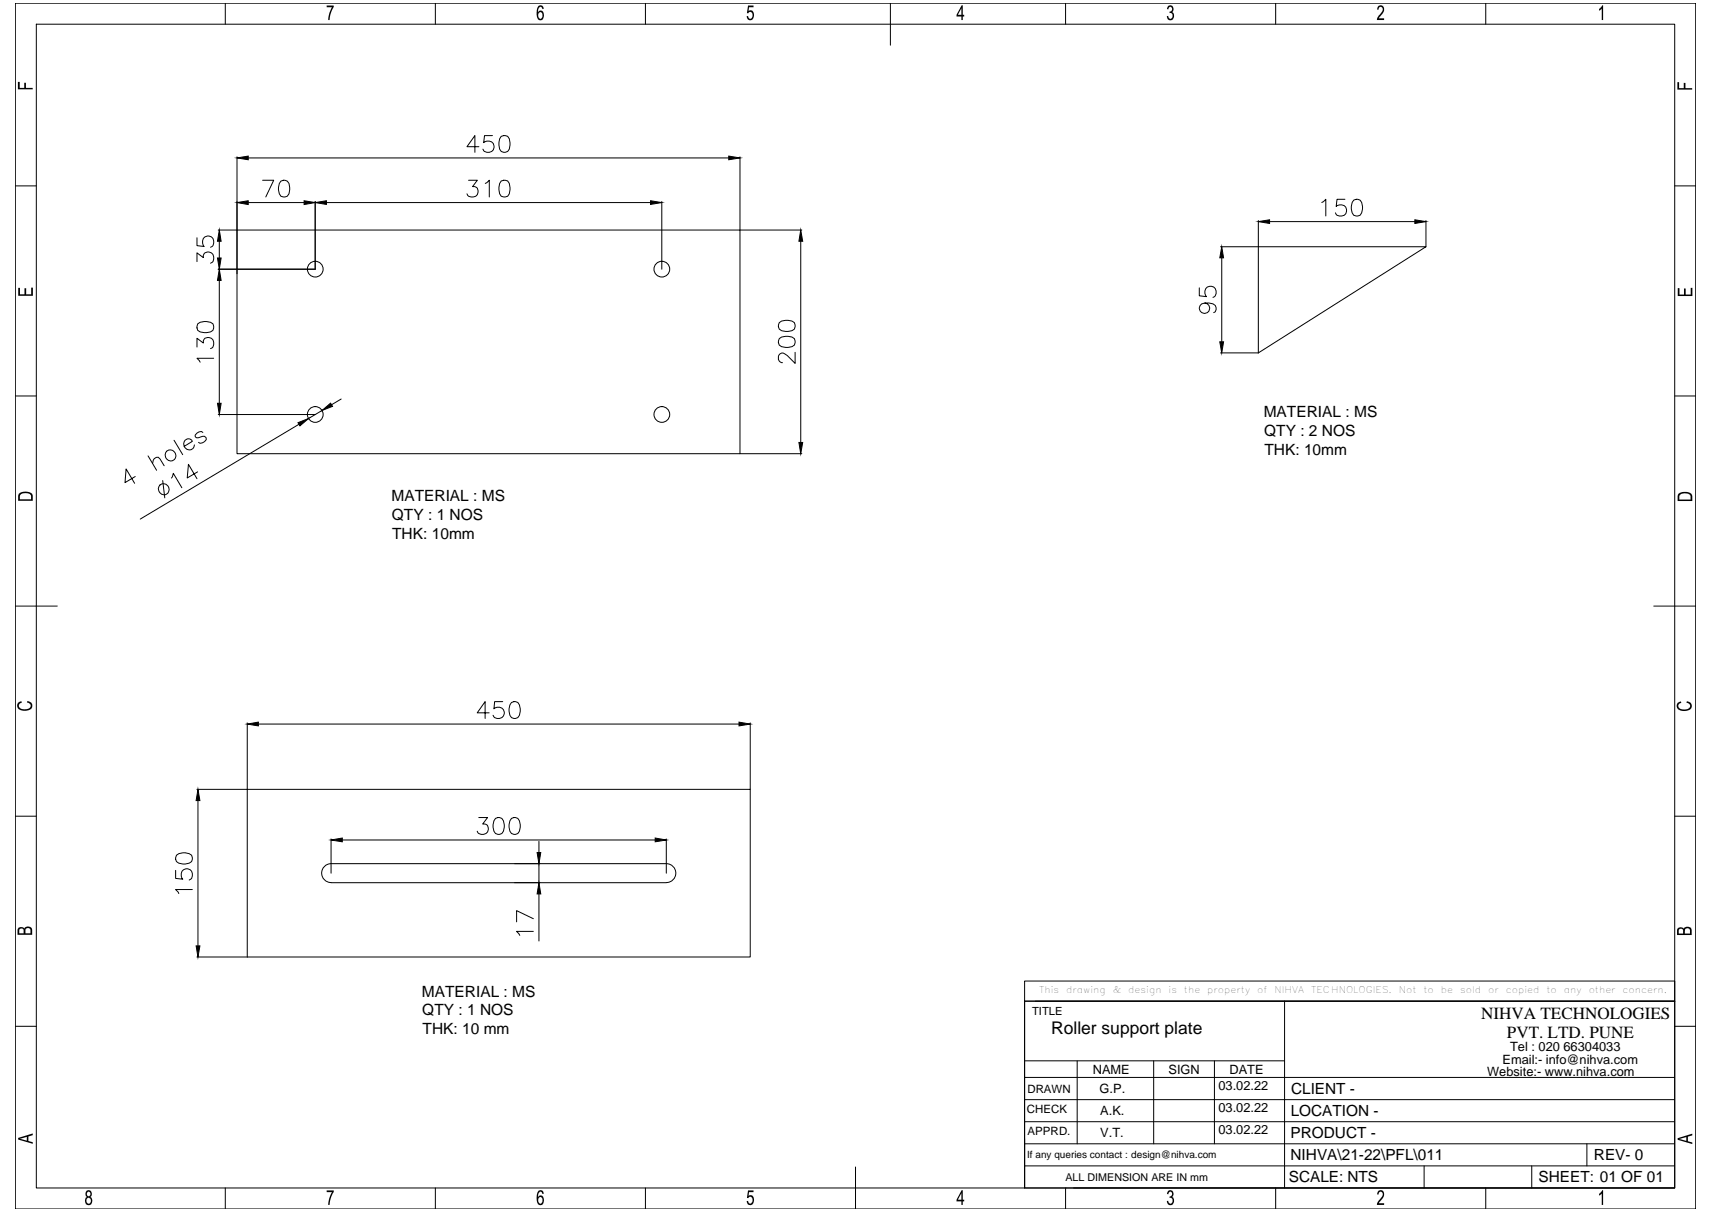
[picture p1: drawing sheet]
<svg xmlns="http://www.w3.org/2000/svg" width="594mm" height="420mm" viewBox="0 0 594 420" stroke-linecap="round" stroke-linejoin="round" font-family="sans-serif">
<!-- layer: 0 -->
<g fill="none" stroke="#000" stroke-width=".35">
<path d="M5.3 1.1h583.1v418.4h-583.1zM12.6 8.4h568.5v403.8h-568.5zM78.2 1.1v7.3M151.1 1.1v7.3M224 1.1v7.3M309 1.1v14.6M369.8 1.1v7.3M442.7 1.1v7.3M515.6 1.1v7.3M82.2 54.4v40.6M86.1 54.8h166.8M166.2 50.9h-4.2l2.8-3.9v5.8"/>
<path d="M170.9 47h-2.8l-.3 2.5a2.05 2.05 0 0 1 3.1-.1 2.05 2.05 0 0 1-.3 3.1 2.05 2.05 0 0 1-3-.8M173.9 47.3a1.95 1.95 0 0 1 2.8 .8 4.9 4.9 0 0 1-.5 4.4 1.89 1.89 0 0 1-2.8-.8 5 5 0 0 1 .5-4.4zM256.8 54.4v25.4h21.4M5.3 64.5h7.3M75.7 79.8h6.5M82.2 79.8h174.6v77.6M82.2 79.8v77.6h174.6M86.1 70.3h19.4M91.1 62.5h3.9l-2.8 5.8M97.5 62.8a1.89 1.89 0 0 1 2.8 .8 4.9 4.9 0 0 1-.6 4.5 1.91 1.91 0 0 1-2.8-.9 4.6 4.6 0 0 1 .6-4.4zM109.4 69.9v23.5h-33.7M113.3 70.3h112.4"/>
<path d="M162.6 62.5h3l-1.6 2.2a1.86 1.86 0 0 1 1.9 2.2 1.86 1.86 0 0 1-2.5 1.4l-.8-.2-.6-.9M168.4 63.6l1.4-1.1v5.8M173.9 62.8a1.95 1.95 0 0 1 2.8 .8 5.1 5.1 0 0 1-.5 4.5 1.95 1.95 0 0 1-2.8-.9 5.1 5.1 0 0 1 .5-4.4zM229.6 69.9v23.5M436.7 76.5v45.9M440.5 76.9h50.5M458.7 70.2l1.4-1.1v5.8M466.7 69.1h-2.7l-.3 2.5a2.05 2.05 0 0 1 3.1 0 2.05 2.05 0 0 1-.4 3 2.05 2.05 0 0 1-3-.8M469.8 69.4a1.84 1.84 0 0 1 2.7 .8 4.7 4.7 0 0 1-.5 4.5 1.91 1.91 0 0 1-2.8-.9 4.6 4.6 0 0 1 .6-4.4zM494.8 76.5v9.1M581.1 64.5h7.3M68.4 90.8v-3.1l2.2 1.7a1.87 1.87 0 0 1 2.1-2 1.87 1.87 0 0 1 1.5 2.5l-.3 .9-.8 .5"/>
<path d="M68.4 82.5v2.7l2.5 .3a2.09 2.09 0 0 1-.2-3 2.09 2.09 0 0 1 3 0 2.09 2.09 0 0 1-.1 3l-.5 .3M76.1 83.7v5.8M76.1 97.3v42.6M277.9 83.7v69.8M416.2 99.9v2.7l2.5 .3a2.05 2.05 0 0 1-.1-3.1 2.05 2.05 0 0 1 3.1 .4 2.05 2.05 0 0 1-.8 3M423.5 85.6h71.3l-58.1 36.8M424 89.5v29.1M68.6 112.4a4.7 4.7 0 0 1 5.3 0 1.95 1.95 0 0 1-.8 2.8 5.1 5.1 0 0 1-4.5-.6l-.2-.8zM270.4 117.5a4.6 4.6 0 0 1 5.3 0 1.95 1.95 0 0 1-.9 2.8 4.9 4.9 0 0 1-4.4-.6l-.3-.8zM270.4 111.9a4.6 4.6 0 0 1 5.3 0 1.95 1.95 0 0 1-.9 2.8 4.9 4.9 0 0 1-4.4-.5l-.3-.9zM418.1 105.1a1.8 1.8 0 0 1 1.6 2.5 1.8 1.8 0 0 1-2.8 .7 1.8 1.8 0 0 1 .1-2.9 5.1 5.1 0 0 1 4.7 .6 1.68 1.68 0 0 1-.5 2.5M5.3 137.4h7.3"/>
<path d="M68.4 120.4v-3l2.2 1.6a1.86 1.86 0 0 1 2.1-1.9 1.86 1.86 0 0 1 1.5 2.5l-.3 .8-.8 .6M74.2 124.3h-5.8l1.1 1.4M118.4 138.4l-3.4 2M275.9 122.2v3.9l-2.7-2.8a1.77 1.77 0 0 0-2.5-.5l-.6 .8v1.1a1.5 1.5 0 0 0 1.4 1.1M423.5 122.4h13.2M581.1 137.4h7.3M51.4 158.2l2.9 5M60.4 152.8l3 4.9M67.5 154.4a1.85 1.85 0 0 1-2.1 1.6 1.85 1.85 0 0 1-1.6-2.1 1.85 1.85 0 0 1 2.1-1.6l.8 .8-2.8 1.8M70.4 150a1.74 1.74 0 0 0-2.6 1.6l.5 .3h.6l2-.5 .6 .5a1.76 1.76 0 0 1-2.6 1.6M75.7 143.8h33.7M103.7 147.2l-55 32.9"/>
<path d="M111.7 142.4l-4.7 2.8M256.8 157.4h21.4M46.9 165.3l-3.5 2.1 .4-4.7 2.9 5M52.9 160.8l.6-1.7 1.4-.5 .6 .6 1.5 2.4M56.5 166.7l.7 6M59.5 165.9l.6-1.7 3 5M68.6 163.7l-3.6 2.1 .4-4.7 3 5M5.3 210.3h14.6M573.9 210.3h14.5M85.8 250.8v81.2M89.6 251.2h166.8M169.7 247.3h-4.1l2.7-3.9v5.9"/>
<path d="M174.4 243.4h-2.8l-.2 2.5a2.06 2.06 0 0 1 3.1 0 2.06 2.06 0 0 1-.4 3.1 2.06 2.06 0 0 1-3-.8M177.5 243.7a1.82 1.82 0 0 1 2.7 .9 4.6 4.6 0 0 1-.5 4.4 1.86 1.86 0 0 1-2.8-.8 4.7 4.7 0 0 1 .6-4.5zM260.3 250.8v23.1M68.3 273.9h192v58.1h-174.5M68.7 277.8v50.4M5.3 283.2h7.3M61.2 296.7a4.4 4.4 0 0 1 5.3 0 1.9 1.9 0 0 1-.9 2.8 4.6 4.6 0 0 1-4.4-.6l-.3-.8zM114.9 291.1v11.9M118.8 291.4h108.6M166.1 283.6h3.1l-1.7 2.3a1.81 1.81 0 0 1 2 1.6 1.81 1.81 0 0 1-1.7 2 1.73 1.73 0 0 1-2.2-1.1M171.9 283.9a1.82 1.82 0 0 1 2.8 .9 4.6 4.6 0 0 1-.6 4.4 1.86 1.86 0 0 1-2.7-.8 4.7 4.7 0 0 1 .5-4.5zM177.5 283.9a1.82 1.82 0 0 1 2.7 .9 4.6 4.6 0 0 1-.5 4.4 1.86 1.86 0 0 1-2.8-.8 4.7 4.7 0 0 1 .6-4.5z"/>
<path d="M187 291.9v3.9M187 299.6v6.7M231.2 291.1v11.9M581.1 283.2h7.3M60.9 302v2.8l2.5 .2a2.06 2.06 0 0 1 0-3.1 2.06 2.06 0 0 1 3.1 .4 2.06 2.06 0 0 1-.9 3M66.7 308.6h-5.8l1.1 1.4M112.6 300.6l1-.7 1.3-.3h116.3a3.3 3.3 0 0 1 3.3 3.4 3.3 3.3 0 0 1-3.3 3.3l-116.3-.1a3.3 3.3 0 0 1-3-2 3.3 3.3 0 0 1 .7-3.6zM185.1 318.7l-5.8-2.8v3.9M187 310.1v16.4M68.3 332h17.5M185.1 323.1h-5.8l1.1 1.4M5.3 356.1h7.3"/>
<path d="M355.5 340.4h225.6v7h-225.6zM355.5 347.4h225.6v64.8h-225.6zM355.5 347.4v64.8M359.4 347.4h221.7M445.8 347.4v64.8M581.1 356.1h7.3M355.5 373.8h225.6M355.5 368.1h90.3M373.8 368.1v28.7M400.3 368.1v28.7M421.4 368.1v28.7M355.5 396.8h225.6"/>
<path d="M355.5 389.2h225.6M355.5 381.5h225.6M550.7 396.8v7.7M78.2 412.2v7.3M151.1 412.2v7.3M224 412.2v7.3M296.9 404.9v14.6M355.5 404.5h225.6M369.8 412.2v7.3M372.6 412.2h208.5M442.7 412.2v7.3M494.2 404.5v7.7"/>
<path d="M515.6 412.2v7.3M531.5 404.5v7.7"/>
<circle cx="109.4" cy="93.4" r="2.73"/>
<circle cx="229.7" cy="93.4" r="2.73"/>
<circle cx="59.2" cy="157.9" r="1.93"/>
<circle cx="109.4" cy="143.8" r="2.73"/>
<circle cx="229.7" cy="143.8" r="2.73"/>
<circle cx="56.8" cy="169.7" r="1.92"/>
</g>
<g fill="#000">
<path d="M113.4 1.9h2.4v.5l-1.2 2.7-.2 1.9h-.5l.1-1.4 1.2-3.1h-1.8zM259.6 1.9h1.9v.6h-1.6l-.2 1.4 .6-.3 .6 .1 .5 .4 .2 .9-.2 1.3-.9 .7-.8-.1-.6-1.1 .5-.2 .3 .8 .5 .1 .4-.2 .3-.7v-.8l-.5-.6h-.6l-.4 .4-.4-.1zM405.3 2.2l1-.4 .7 .5 .2 .7-.2 .9a.28 .28 0 0 0-.2 .3 .28 .28 0 0 0 .3 .3l.3 .6-.3 1.4-.7 .5-.9-.1-.4-.5-.2-.8 .5-.1 .2 .8 .7 .2 .6-.6v-.7l-.3-.6-.8-.1 .1-.5 .8-.4-.1-.9-.6-.4-.3 .3-.3 .7-.5-.2zM478.3 2.2l1-.4 .9 .7v1.5l-1.8 2.4h1.9v.6h-2.5l.3-1 1.3-1.7 .4-.9-.2-.8-.5-.3-.5 .3-.2 .8-.5-.1zM556 1.8h.3v5.2h-.5v-4l-.9 .7v-.6zM6.2 28.4h.6v2.1h1.6v-1.8h.6v1.8h2.3v.5h-5.1zM582.1 28.5h.6v2.1h1.6v-1.8h.6v1.8h2.3v.5h-5.1zM6.3 99.9h.6v2.2h1.6v-2.1h.6v2.1h1.7v-2.3h.6v2.8h-5.1zM582.2 100h.6v2.2h1.6v-2.1h.5v2.1h1.8v-2.3h.6v2.8h-5.1zM6.3 243.9l1.1-.6 .2 .5-.7 .3-.4 .7 .3 .7 .7 .5 1.8 .1 1.1-.6 .2-1-.5-.5-.8-.3 .2-.5 1.5 .8 .2 .5v.9l-.5 .7-1 .4-1.6 .1-1-.2-.7-.5-.4-.6v-.8zM582.1 244l1.2-.6 .1 .5-.8 .4-.2 .7 .4 .8 .6 .3h1.7l1.2-.6 .1-1.1-1.2-.6 .2-.5 1.4 .7 .3 1.3-.5 .7-.6 .4-1.2 .3-1.3-.1-.9-.3-.7-.7-.1-1zM113.4 413h2.4v.5l-1.1 2.4-.3 2.2h-.5l.1-1.4 1.2-3.1h-1.8z"/>
<path d="M259.6 413h1.9v.6h-1.6l-.2 1.4 .5-.3 .7 .1 .5 .5 .2 .8-.2 1.3-.3 .5-.7 .2-.7-.2-.6-1 .5-.2 .3 .8 .6 .1 .6-.9v-.8l-.4-.6-.6-.1-.4 .5-.5-.1zM405.3 413.3l.6-.4 .8 .2 .5 .8-.1 1a.39 .39 0 0 0-.3 .5 .39 .39 0 0 0 .4 .3l.2 1.2-.3 .8-.7 .4-.9-.1-.6-1.3 .5-.1 .2 .8 .6 .2 .6-.4 .1-.9-.4-.7h-.7l.1-.5 .8-.4-.1-.9-.6-.4-.4 .4-.2 .6-.5-.2zM478.3 413.3l1.1-.4 .8 .7v1.5l-1.8 2.4h1.9v.6h-2.5l.3-1 1.3-1.7 .4-.9-.1-.6-.5-.5-.6 .3-.2 .8-.5-.1zM556 412.9h.3v5.2h-.5v-4l-.9 .7v-.6z"/>
<path d="M186.8 2.2l.5-.3h.6l.7 .8 .1 .4h-.5l-.3-.6-.5-.1-.6 .9-.1 1 .4-.5 .7-.1 .6 .4 .3 .5-.1 1.7-.8 .7-.8-.1-.7-1v-2.3zM187.1 4.3l-.3 .5v1l.4 .6 .5 .1 .5-.7v-1l-.3-.5z"/>
<path d="M333.7 1.8h.4v3.3h.5v.6h-.5v1.3h-.5v-1.3h-1.7v-.6zM333.6 2.9l-1.2 2.2h1.2z"/>
<path d="M6.6 171.3l1.8-.7 2.2 .3 .8 1v1.9h-5.1v-1.8zM7.3 171.4l-.4 .5v1.3h3.9v-1.1l-.4-.6-1.5-.4z"/>
<path d="M582.4 171.4l.5-.4 1.3-.3 2.1 .3 .9 .9v1.9h-5v-1.8zM583.1 171.6l-.4 .5v1.2h3.9v-1.4l-.7-.6-1.6-.1z"/>
<path d="M6.2 322.2l.8-.5 1 .1a.34 .34 0 0 0 .4 .3 .34 .34 0 0 0 .3-.3l1.2-.3 1.1 .5 .2 2.3h-5.1zM6.9 322.3l-.2 1.5h1.5l-.1-1.4-.6-.3zM9.1 322.1l-.3 .5v1.2h1.8l-.1-1.5-.5-.3z"/>
<path d="M582.2 322.2l.7-.5 1 .2a.59 .59 0 0 0 1-.2l1.1-.1 .8 .4 .2 2.4h-5.1zM582.8 322.3l-.3 .4v1.2h1.6l-.1-1.4-.6-.3zM584.9 322.3l-.2 1.6h1.7l-.1-1.5-.6-.4z"/>
<path d="M6.3 394.8l5.1-1.6v.6l-1.6 .5v1.6l1.6 .4v.5l-5.1-1.4zM6.8 395.1l2.5 .6v-1.3z"/>
<path d="M582.2 394.9l5-1.6v.6l-1.5 .4v1.7l1.5 .4v.5l-5-1.5zM582.7 395.2l2.5 .6v-1.3z"/>
<path d="M29.9 413.4l1-.5 .6 .3 .3 .6v1l-.5 .5 .5 .4 .2 1-.2 .8-.5 .6h-.9l-.7-.6-.2-1.1 .3-.8a.34 .34 0 0 0 .4-.4 .34 .34 0 0 0-.4-.3l-.1-1zM30.5 413.5l-.3 .4v.7l.7 .5 .4-.4 .1-.7-.4-.5zM30.3 415.8l-.3 .4 .1 1 .4 .4h.5l.5-.6v-.8l-.5-.6z"/>
<path d="M186.7 413.4l1.1-.5 .8 .9 .1 .4h-.5l-.2-.5-.6-.3-.6 1-.1 1 .5-.6h.6l.9 .9-.1 1.7-.9 .7-.8-.1-.6-1-.1-1.9zM187 415.6l-.2 1.4 .4 .5 .4 .1 .6-.7v-1l-.6-.6z"/>
<path d="M333.7 412.9h.4v3.3h.5v.6h-.5v1.3h-.5v-1.3h-1.7v-.6zM333.6 413.9l-1.2 2.3h1.2z"/>
</g>
<g fill="#000" stroke="#000" stroke-width=".35">
<path d="M82.2 54.8l3.9-.6v1.2zM252.9 54.2l3.9 .6-3.9 .6zM82.2 70.3l3.9-.6v1.3zM105.5 69.7l3.9 .6-3.9 .7zM109.4 70.3l3.9-.6v1.2zM225.7 69.7l3.9 .6-3.9 .6zM436.7 76.9l3.8-.6v1.2zM491 76.3l3.8 .6-3.8 .6zM75.5 89.5h1.2l-.6 3.9zM76.1 79.8l.6 3.9h-1.2zM76.1 93.4l.6 3.9h-1.2zM277.9 79.8l.6 3.9h-1.3z"/>
<path d="M424 85.6l.6 3.9h-1.3zM423.3 118.6h1.3l-.6 3.8zM75.5 139.9h1.2l-.6 3.9zM111.7 142.4l3-2.5 .7 1.1zM103.4 146.7l3.6-1.5-2.9 2.6zM277.2 153.5h1.3l-.6 3.9zM85.8 251.2l3.8-.7v1.4zM256.4 250.5l3.9 .7-3.9 .7zM68.7 273.9l.7 3.9h-1.3zM114.9 291.4l3.9-.6v1.3zM186.4 295.8h1.2l-.6 3.8zM227.4 290.8l3.8 .6-3.8 .7z"/>
<path d="M187 306.3l.6 3.8h-1.2zM68.1 328.2h1.3l-.7 3.8z"/>
</g>
<text font-size="6.1" x="364.8" y="358.6">Roller support plate</text>
<g font-size="5.9">
<text x="514" y="353.6">NIHVA TECHNOLOGIES</text>
<text x="522.9" y="360.3">PVT. LTD. PUNE</text>
</g>
<g font-size="5.4">
<text x="438.5" y="144.7">MATERIAL : MS</text>
<text x="438.7" y="151.2">QTY : 2 NOS</text>
<text x="438.8" y="157.7">THK: 10mm</text>
<text x="135.8" y="173.9">MATERIAL : MS</text>
<text x="136" y="180.4">QTY : 1 NOS</text>
<text x="136.1" y="186.9">THK: 10mm</text>
<text x="146.4" y="345.8">MATERIAL : MS</text>
<text x="146.5" y="352.3">QTY : 1 NOS</text>
<text x="146.6" y="358.8">THK: 10 mm</text>
</g>
<g font-size="5.3">
<text x="448" y="379.5">CLIENT -</text>
<text x="447.9" y="387.2">LOCATION -</text>
<text x="447.8" y="394.9">PRODUCT -</text>
<text x="447.8" y="402.5">NIHVA\21-22\PFL\011</text>
<text x="553.1" y="402.5">REV- 0</text>
<text x="447.2" y="410.2">SCALE: NTS</text>
<text x="533.9" y="410.2">SHEET: 01 OF 01</text>
</g>
<g font-size="4.4">
<text x="524" y="364.8">Tel : 020 66304033</text>
<text x="521.4" y="369.2">Email:- info@nihva.com</text>
<text x="379.2" y="372.7">NAME</text>
<text x="405.5" y="372.7">SIGN</text>
<text x="426.6" y="372.7">DATE</text>
<text x="516.1" y="373.3">Website:- www.nihva.com</text>
<text x="381.6" y="379.3">G.P.</text>
<text x="422.8" y="378.2">03.02.22</text>
<text x="381.8" y="386.9">A.K.</text>
<text x="422.8" y="385.8">03.02.22</text>
<text x="381.8" y="394.6">V.T.</text>
<text x="422.8" y="393.5">03.02.22</text>
</g>
<g font-size="4">
<text x="356.5" y="379.3">DRAWN</text>
<text x="356.3" y="386.1">CHECK</text>
<text x="356.5" y="393.7">APPRD.</text>
</g>
<text font-size="3.9" x="358.1" y="352.3">TITLE</text>
<text font-size="3.7" x="369.7" y="409.7">ALL DIMENSION ARE IN mm</text>
<text font-size="3.5" x="356.4" y="401.7">If any queries contact : design@nihva.com</text>
<g font-size="3.2">
<text x="360.6" y="344.7">This</text>
<text x="370" y="344.7">drawing</text>
<text x="386.1" y="344.7">&amp;</text>
<text x="391.5" y="344.7">design</text>
<text x="405.5" y="344.7">is</text>
<text x="410.9" y="344.7">the</text>
<text x="418.9" y="344.7">property</text>
<text x="436.3" y="344.7">of</text>
<text x="442.3" y="344.7">NIHVA</text>
<text x="455" y="344.7">TECHNOLOGIES.</text>
<text x="485.4" y="344.7">Not</text>
<text x="494" y="344.7">to</text>
<text x="500" y="344.7">be</text>
<text x="506.7" y="344.7">sold</text>
<text x="516.4" y="344.7">or</text>
<text x="522.5" y="344.7">copied</text>
<text x="536.6" y="344.7">to</text>
<text x="542.6" y="344.7">any</text>
<text x="551.3" y="344.7">other</text>
<text x="563.1" y="344.7">concern.</text>
</g>
</svg>
